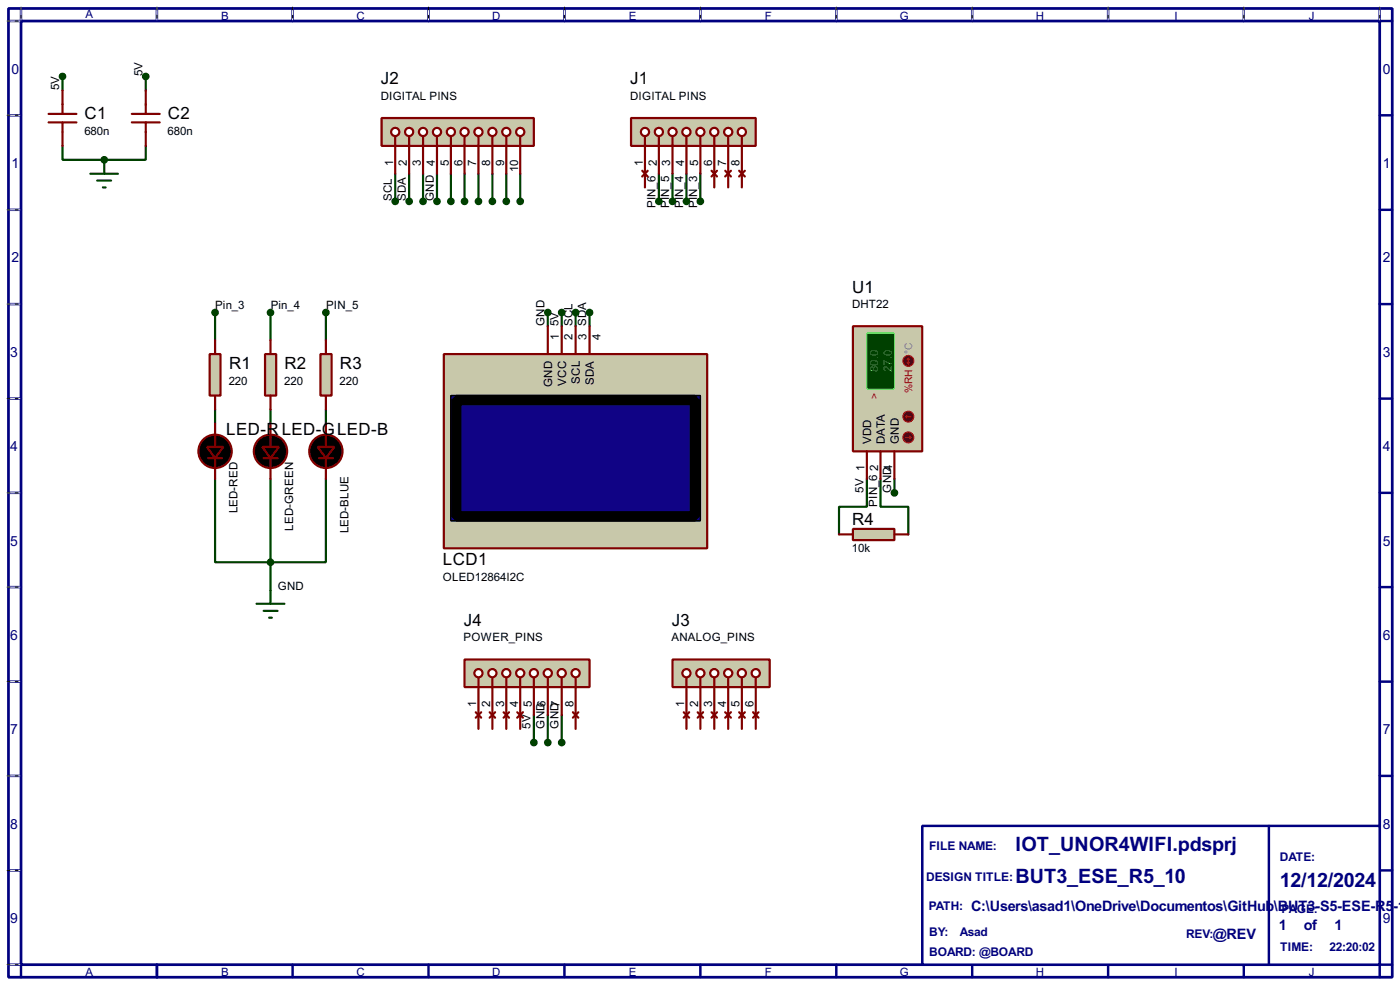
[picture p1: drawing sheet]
<svg xmlns="http://www.w3.org/2000/svg" width="256mm" height="180mm" viewBox="0 0 256 180" stroke-linecap="round" stroke-linejoin="round" font-family="sans-serif">
<path d="M1.6 1.6h253.5v177.3h-253.5zM3.9 3.9h248.9v172.7h-248.9z" fill="none" stroke="#000080" stroke-width=".5"/>
<g fill="none" stroke="#000080" stroke-width=".45">
<path d="M3.9 1.6v2.3h-2.3M28.8 1.6v2.3M53.6 1.6v2.3M78.5 1.6v2.3M103.4 1.6v2.3M128.3 1.6v2.3M153.2 1.6v2.3M178.1 1.6v2.3M203 1.6v2.3M227.9 1.6v2.3M252.8 1.6v2.3h2.3M1.6 21.1h2.3"/>
<path d="M1.6 38.4h2.3M252.8 21.1h2.3M252.8 38.4h2.3M1.6 55.7h2.3M252.8 55.7h2.3M1.6 73h2.3M252.8 73h2.3M1.6 90.2h2.3M252.8 90.2h2.3M1.6 107.5h2.3M252.8 107.5h2.3M1.6 124.8h2.3"/>
<path d="M252.8 124.8h2.3M1.6 142h2.3M1.6 159.3h2.3M252.8 142h2.3M252.8 159.3h2.3M1.6 176.6h2.3v2.3M28.8 176.6v2.3M53.6 176.6v2.3M78.5 176.6v2.3M103.4 176.6v2.3M128.3 176.6v2.3M153.2 176.6v2.3"/>
<path d="M178.1 176.6v2.3M203 176.6v2.3M227.9 176.6v2.3M255.1 176.6h-2.3v2.3"/>
</g>
<g fill="none" stroke="#fff" stroke-width=".18">
<path d="M1.3 3.9h2.3M3.9 1.3v2.3M28.8 1.3v2.3M53.6 1.3v2.3M78.5 1.3v2.3M103.4 1.3v2.3M128.3 1.3v2.3M153.2 1.3v2.3M178.1 1.3v2.3M203 1.3v2.3M227.9 1.3v2.3M252.8 1.3v2.3"/>
<path d="M1.3 21.1h2.3M1.3 38.4h2.3M1.3 55.7h2.3M1.3 73h2.3M1.3 90.2h2.3M1.3 107.5h2.3M1.3 124.8h2.3M1.3 142h2.3M1.3 159.3h2.3M1.3 176.6h2.3"/>
</g>
<g fill="none" stroke="#000" stroke-width=".18" stroke-dasharray=".5 1">
<path d="M1.3 3.9h2.3M3.9 1.3v2.3M28.8 1.3v2.3M53.6 1.3v2.3M78.5 1.3v2.3M103.4 1.3v2.3M128.3 1.3v2.3M153.2 1.3v2.3M178.1 1.3v2.3M203 1.3v2.3M227.9 1.3v2.3M252.8 1.3v2.3"/>
<path d="M1.3 21.1h2.3M1.3 38.4h2.3M1.3 55.7h2.3M1.3 73h2.3M1.3 90.2h2.3M1.3 107.5h2.3M1.3 124.8h2.3M1.3 142h2.3M1.3 159.3h2.3M1.3 176.6h2.3"/>
</g>
<path d="M169 151.2h83.8v25.4h-83.8z" fill="#fff" stroke="#000080" stroke-width=".45"/>
<path d="M232.5 151.2v25.4" fill="none" stroke="#000080" stroke-width=".45"/>
<g fill="none" stroke="#004000" stroke-width=".4">
<path d="M11.5 14v2.6M26.7 14v2.6M72.4 31.8v5.1M75 31.8v5.1M77.5 31.8v5.1M80.1 31.8v5.1M82.6 31.8v5.1M85.1 31.8v5.1M87.7 31.8v5.1M90.2 31.8v5.1M92.8 31.8v5.1M95.3 31.8v5.1"/>
<path d="M120.7 31.8v5.1M123.2 31.8v5.1M125.8 31.8v5.1M128.3 31.8v5.1M39.4 57.2v5.1M49.6 57.2v5.1M59.7 57.2v5.1M39.4 75v2.5M49.6 75v2.5M59.7 75v2.5M39.4 87.7v15.2h20.3v-15.2M49.6 87.7v20.3"/>
<path d="M97.8 130.9v5M100.4 130.9v5M102.9 130.9v5"/>
</g>
<circle cx="19.1" cy="29.3" r=".2" fill="#004000"/>
<path d="M11.5 26.7v2.6h15.2v-2.6M100.4 57.2v2.5M102.9 57.2v2.5M105.5 57.2v2.5M108 57.2v2.5M158.8 87.7v5.1h-5.1v5M161.3 87.7v5.1h5.1v5M163.9 87.7v2.5" fill="none" stroke="#004000" stroke-width=".4"/>
<path d="M69.9 21.6h27.9v5.1h-27.9z" fill="#c8c8aa" stroke="#800000" stroke-width=".4"/>
<path d="M72.4 24.9v1.8" fill="none" stroke="#800000" stroke-width=".4"/>
<circle cx="72.4" cy="24.2" r=".75" fill="#feffff" stroke="#800000" stroke-width=".4"/>
<path d="M75 24.9v1.8" fill="none" stroke="#800000" stroke-width=".4"/>
<circle cx="74.9" cy="24.2" r=".75" fill="#feffff" stroke="#800000" stroke-width=".4"/>
<path d="M77.5 24.9v1.8" fill="none" stroke="#800000" stroke-width=".4"/>
<circle cx="77.5" cy="24.2" r=".75" fill="#feffff" stroke="#800000" stroke-width=".4"/>
<path d="M80.1 24.9v1.8" fill="none" stroke="#800000" stroke-width=".4"/>
<circle cx="80" cy="24.2" r=".75" fill="#feffff" stroke="#800000" stroke-width=".4"/>
<path d="M82.6 24.9v1.8" fill="none" stroke="#800000" stroke-width=".4"/>
<circle cx="82.6" cy="24.2" r=".75" fill="#feffff" stroke="#800000" stroke-width=".4"/>
<path d="M85.1 24.9v1.8" fill="none" stroke="#800000" stroke-width=".4"/>
<circle cx="85.1" cy="24.2" r=".75" fill="#feffff" stroke="#800000" stroke-width=".4"/>
<path d="M87.7 24.9v1.8" fill="none" stroke="#800000" stroke-width=".4"/>
<circle cx="87.6" cy="24.2" r=".75" fill="#feffff" stroke="#800000" stroke-width=".4"/>
<path d="M90.2 24.9v1.8" fill="none" stroke="#800000" stroke-width=".4"/>
<circle cx="90.2" cy="24.2" r=".75" fill="#feffff" stroke="#800000" stroke-width=".4"/>
<path d="M92.8 24.9v1.8" fill="none" stroke="#800000" stroke-width=".4"/>
<circle cx="92.7" cy="24.2" r=".75" fill="#feffff" stroke="#800000" stroke-width=".4"/>
<path d="M95.3 24.9v1.8" fill="none" stroke="#800000" stroke-width=".4"/>
<circle cx="95.3" cy="24.2" r=".75" fill="#feffff" stroke="#800000" stroke-width=".4"/>
<path d="M72.4 26.7v5.1M75 26.7v5.1M77.5 26.7v5.1M80.1 26.7v5.1M82.6 26.7v5.1M85.1 26.7v5.1M87.7 26.7v5.1M90.2 26.7v5.1M92.8 26.7v5.1M95.3 26.7v5.1" fill="none" stroke="#800000" stroke-width=".4"/>
<path d="M115.6 21.6h22.9v5.1h-22.9z" fill="#c8c8aa" stroke="#800000" stroke-width=".4"/>
<path d="M118.2 24.9v1.8" fill="none" stroke="#800000" stroke-width=".4"/>
<circle cx="118.1" cy="24.2" r=".75" fill="#feffff" stroke="#800000" stroke-width=".4"/>
<path d="M120.7 24.9v1.8" fill="none" stroke="#800000" stroke-width=".4"/>
<circle cx="120.7" cy="24.2" r=".75" fill="#feffff" stroke="#800000" stroke-width=".4"/>
<path d="M123.2 24.9v1.8" fill="none" stroke="#800000" stroke-width=".4"/>
<circle cx="123.2" cy="24.2" r=".75" fill="#feffff" stroke="#800000" stroke-width=".4"/>
<path d="M125.8 24.9v1.8" fill="none" stroke="#800000" stroke-width=".4"/>
<circle cx="125.7" cy="24.2" r=".75" fill="#feffff" stroke="#800000" stroke-width=".4"/>
<path d="M128.3 24.9v1.8" fill="none" stroke="#800000" stroke-width=".4"/>
<circle cx="128.3" cy="24.2" r=".75" fill="#feffff" stroke="#800000" stroke-width=".4"/>
<path d="M130.9 24.9v1.8" fill="none" stroke="#800000" stroke-width=".4"/>
<circle cx="130.8" cy="24.2" r=".75" fill="#feffff" stroke="#800000" stroke-width=".4"/>
<path d="M133.4 24.9v1.8" fill="none" stroke="#800000" stroke-width=".4"/>
<circle cx="133.4" cy="24.2" r=".75" fill="#feffff" stroke="#800000" stroke-width=".4"/>
<path d="M135.9 24.9v1.8" fill="none" stroke="#800000" stroke-width=".4"/>
<circle cx="135.9" cy="24.2" r=".75" fill="#feffff" stroke="#800000" stroke-width=".4"/>
<path d="M118.2 26.7v5.1M120.7 26.7v5.1M123.2 26.7v5.1M125.8 26.7v5.1M128.3 26.7v5.1M130.9 26.7v5.1M133.4 26.7v5.1M135.9 26.7v5.1" fill="none" stroke="#800000" stroke-width=".4"/>
<path d="M85.1 120.7h22.9v5.1h-22.9z" fill="#c8c8aa" stroke="#800000" stroke-width=".4"/>
<path d="M87.7 124v1.8" fill="none" stroke="#800000" stroke-width=".4"/>
<circle cx="87.6" cy="123.2" r=".75" fill="#feffff" stroke="#800000" stroke-width=".4"/>
<path d="M90.2 124v1.8" fill="none" stroke="#800000" stroke-width=".4"/>
<circle cx="90.2" cy="123.2" r=".75" fill="#feffff" stroke="#800000" stroke-width=".4"/>
<path d="M92.8 124v1.8" fill="none" stroke="#800000" stroke-width=".4"/>
<circle cx="92.7" cy="123.2" r=".75" fill="#feffff" stroke="#800000" stroke-width=".4"/>
<path d="M95.3 124v1.8" fill="none" stroke="#800000" stroke-width=".4"/>
<circle cx="95.3" cy="123.2" r=".75" fill="#feffff" stroke="#800000" stroke-width=".4"/>
<path d="M97.8 124v1.8" fill="none" stroke="#800000" stroke-width=".4"/>
<circle cx="97.8" cy="123.2" r=".75" fill="#feffff" stroke="#800000" stroke-width=".4"/>
<path d="M100.4 124v1.8" fill="none" stroke="#800000" stroke-width=".4"/>
<circle cx="100.3" cy="123.2" r=".75" fill="#feffff" stroke="#800000" stroke-width=".4"/>
<path d="M102.9 124v1.8" fill="none" stroke="#800000" stroke-width=".4"/>
<circle cx="102.9" cy="123.2" r=".75" fill="#feffff" stroke="#800000" stroke-width=".4"/>
<path d="M105.5 124v1.8" fill="none" stroke="#800000" stroke-width=".4"/>
<circle cx="105.4" cy="123.2" r=".75" fill="#feffff" stroke="#800000" stroke-width=".4"/>
<path d="M87.7 125.8v5.1M90.2 125.8v5.1M92.8 125.8v5.1M95.3 125.8v5.1M97.8 125.8v5.1M100.4 125.8v5.1M102.9 125.8v5.1M105.5 125.8v5.1" fill="none" stroke="#800000" stroke-width=".4"/>
<path d="M123.2 120.7h17.8v5.1h-17.8z" fill="#c8c8aa" stroke="#800000" stroke-width=".4"/>
<path d="M125.8 124v1.8" fill="none" stroke="#800000" stroke-width=".4"/>
<circle cx="125.7" cy="123.2" r=".75" fill="#feffff" stroke="#800000" stroke-width=".4"/>
<path d="M128.3 124v1.8" fill="none" stroke="#800000" stroke-width=".4"/>
<circle cx="128.3" cy="123.2" r=".75" fill="#feffff" stroke="#800000" stroke-width=".4"/>
<path d="M130.9 124v1.8" fill="none" stroke="#800000" stroke-width=".4"/>
<circle cx="130.8" cy="123.2" r=".75" fill="#feffff" stroke="#800000" stroke-width=".4"/>
<path d="M133.4 124v1.8" fill="none" stroke="#800000" stroke-width=".4"/>
<circle cx="133.4" cy="123.2" r=".75" fill="#feffff" stroke="#800000" stroke-width=".4"/>
<path d="M135.9 124v1.8" fill="none" stroke="#800000" stroke-width=".4"/>
<circle cx="135.9" cy="123.2" r=".75" fill="#feffff" stroke="#800000" stroke-width=".4"/>
<path d="M138.5 124v1.8" fill="none" stroke="#800000" stroke-width=".4"/>
<circle cx="138.4" cy="123.2" r=".75" fill="#feffff" stroke="#800000" stroke-width=".4"/>
<path d="M125.8 125.8v5.1M128.3 125.8v5.1M130.9 125.8v5.1M133.4 125.8v5.1M135.9 125.8v5.1M138.5 125.8v5.1" fill="none" stroke="#800000" stroke-width=".4"/>
<path d="M38.4 64.8h2v7.6h-2z" fill="#c8c8aa" stroke="#800000" stroke-width=".4"/>
<path d="M39.4 62.3v2.5M39.4 72.4v2.6" fill="none" stroke="#800000" stroke-width=".4"/>
<path d="M48.6 64.8h2v7.6h-2z" fill="#c8c8aa" stroke="#800000" stroke-width=".4"/>
<path d="M49.6 62.3v2.5M49.6 72.4v2.6" fill="none" stroke="#800000" stroke-width=".4"/>
<path d="M58.7 64.8h2.1v7.6h-2.1z" fill="#c8c8aa" stroke="#800000" stroke-width=".4"/>
<path d="M59.7 62.3v2.5M59.7 72.4v2.6" fill="none" stroke="#800000" stroke-width=".4"/>
<path d="M156.3 59.7h12.7v22.9h-12.7z" fill="#c8c8aa" stroke="#800000" stroke-width=".4"/>
<path d="M158.8 61h5.1v10.2h-5.1z" fill="#004000" stroke="#0f0" stroke-width=".2"/>
<path d="M158.8 82.6v5.1M161.3 82.6v5.1M163.9 82.6v5.1" fill="none" stroke="#800000" stroke-width=".4"/>
<circle cx="166.4" cy="76.3" r="1" fill="#400000" stroke="#f00" stroke-width=".2"/>
<path d="M165.9 76.3l.3 .2M165.9 76.3h1M166.2 76l-.3 .3" fill="none" stroke="#f00" stroke-width=".2"/>
<circle cx="166.4" cy="80.1" r="1" fill="#400000" stroke="#f00" stroke-width=".2"/>
<path d="M166.7 79.8l.2 .3M165.9 80.1h1M166.9 80.1l-.2 .2" fill="none" stroke="#f00" stroke-width=".2"/>
<circle cx="166.4" cy="66.1" r="1" fill="#400000" stroke="#f00" stroke-width=".2"/>
<path d="M166.2 66.3l.2 .3M166.4 65.6v1M166.4 65.6l.3 .2M166.4 65.6l-.2 .2M166.7 66.3l-.3 .3" fill="none" stroke="#f00" stroke-width=".2"/>
<g fill="#000" stroke="#800000" stroke-width=".4">
<path d="M37.9 81.8h3l-1.5 2.1zM48.1 81.8h3l-1.5 2.1zM58.2 81.8h3.1l-1.6 2.1z"/>
<circle cx="39.4" cy="82.6" r="3.1"/>
<circle cx="49.5" cy="82.6" r="3.1"/>
<circle cx="59.7" cy="82.6" r="3.1"/>
</g>
<path d="M39.4 77.5v4.3M49.6 77.5v4.3M59.7 77.5v4.3M38.2 83.9h2.5M39.4 83.9v3.8M48.3 83.9h2.6M49.6 83.9v3.8M58.5 83.9h2.5M59.7 83.9v3.8" fill="none" stroke="#800000" stroke-width=".4"/>
<g fill="#004000" stroke="#004000" stroke-width=".4">
<circle cx="49.5" cy="102.9" r=".5"/>
<circle cx="39.4" cy="57.2" r=".5"/>
<circle cx="49.5" cy="57.2" r=".5"/>
<circle cx="59.7" cy="57.2" r=".5"/>
<circle cx="102.9" cy="135.9" r=".5"/>
<circle cx="100.3" cy="135.9" r=".5"/>
<circle cx="97.8" cy="135.9" r=".5"/>
<circle cx="128.3" cy="36.9" r=".5"/>
<circle cx="125.7" cy="36.9" r=".5"/>
<circle cx="123.2" cy="36.9" r=".5"/>
<circle cx="120.7" cy="36.9" r=".5"/>
<circle cx="95.3" cy="36.9" r=".5"/>
<circle cx="72.4" cy="36.9" r=".5"/>
<circle cx="74.9" cy="36.9" r=".5"/>
<circle cx="77.5" cy="36.9" r=".5"/>
<circle cx="80" cy="36.9" r=".5"/>
<circle cx="82.6" cy="36.9" r=".5"/>
<circle cx="85.1" cy="36.9" r=".5"/>
<circle cx="87.6" cy="36.9" r=".5"/>
<circle cx="90.2" cy="36.9" r=".5"/>
<circle cx="92.7" cy="36.9" r=".5"/>
</g>
<path d="M47 110.5h5.1M48.3 111.8h2.6M49.3 113.1h.5M49.6 108v2.5" fill="none" stroke="#004000" stroke-width=".4"/>
<path d="M81.3 64.8h48.3v35.6h-48.3z" fill="#c8c8aa" stroke="#800000" stroke-width=".4"/>
<path d="M82.6 72.4h45.7v22.9h-45.7z" fill="#fff" stroke="#000" stroke-width=".25"/>
<path d="M82.6 72.4h45.7v22.9h-45.7z" fill="#100385" stroke="#000" stroke-width=".25"/>
<path d="M83.6 73.2h43.7v21.3h-43.7z" fill="none" stroke="#000" stroke-width="1.9"/>
<path d="M11.5 16.6v4.3M26.7 16.6v4.3M8.9 22.4h5.1M8.9 20.9h5.1M11.5 22.4v4.3M24.2 22.4h5.1M24.2 20.9h5.1M26.7 22.4v4.3M100.4 59.7v5.1M102.9 59.7v5.1M105.5 59.7v5.1M108 59.7v5.1" fill="none" stroke="#800000" stroke-width=".4"/>
<g fill="#004000" stroke="#004000" stroke-width=".4">
<circle cx="11.4" cy="14" r=".5"/>
<circle cx="26.7" cy="14" r=".5"/>
<circle cx="19.1" cy="29.3" r=".5"/>
<circle cx="100.3" cy="57.2" r=".5"/>
<circle cx="102.9" cy="57.2" r=".5"/>
<circle cx="105.4" cy="57.2" r=".5"/>
<circle cx="108" cy="57.2" r=".5"/>
</g>
<path d="M16.6 31.8h5M17.8 33.1h2.6M18.9 34.3h.5M19.1 29.3v2.5" fill="none" stroke="#004000" stroke-width=".4"/>
<path d="M156.3 96.8h7.6v2.1h-7.6z" fill="#c8c8aa" stroke="#800000" stroke-width=".4"/>
<g fill="none" stroke="#800000" stroke-width=".4">
<path d="M117.7 31.3l1 1M118.2 31.8v2.5M118.7 31.3l-1 1M130.4 31.3l1 1M130.9 31.8v2.5M131.4 31.3l-1 1M132.9 31.3l1 1M133.4 31.8v2.5M133.9 31.3l-1 1M135.4 31.3l1.1 1M135.9 31.8v2.5M136.5 31.3l-1.1 1"/>
<path d="M153.7 97.8h2.6M163.9 97.8h2.5M87.2 130.4l1 1M87.7 130.9v2.5M88.2 130.4l-1 1M89.7 130.4l1 1M90.2 130.9v2.5M90.7 130.4l-1 1M92.3 130.4l1 1M92.8 130.9v2.5M93.3 130.4l-1 1M94.8 130.4l1 1"/>
<path d="M95.3 130.9v2.5M95.8 130.4l-1 1M105 130.4l1 1M105.5 130.9v2.5M106 130.4l-1 1M125.3 130.4l1 1M125.8 130.9v2.5M126.3 130.4l-1 1M127.8 130.4l1 1M128.3 130.9v2.5M128.8 130.4l-1 1M130.4 130.4l1 1"/>
<path d="M130.9 130.9v2.5M131.4 130.4l-1 1M132.9 130.4l1 1M133.4 130.9v2.5M133.9 130.4l-1 1M135.4 130.4l1.1 1M135.9 130.9v2.5M136.5 130.4l-1.1 1M138 130.4l1 1M138.5 130.9v2.5M139 130.4l-1 1"/>
</g>
<circle cx="163.8" cy="90.2" r=".5" fill="#004000" stroke="#004000" stroke-width=".4"/>
<g font-size="4.1" fill="#000080">
<text x="186" y="155.8">IOT_UNOR4WIFI.pdsprj</text>
<text x="186" y="161.7">BUT3_ESE_R5_10</text>
<text x="234.5" y="162.4">12/12/2024</text>
</g>
<g font-size="3.5">
<text x="69.8" y="15.5">J2</text>
<text x="115.5" y="15.5">J1</text>
<text x="15.5" y="21.8">C1</text>
<text x="30.8" y="21.8">C2</text>
<text x="156.1" y="53.6">U1</text>
<text x="42" y="67.5">R1</text>
<text x="52.1" y="67.5">R2</text>
<text x="62.3" y="67.5">R3</text>
<text x="41.5" y="79.7">LED-R LED-GLED-B</text>
<text x="156.1" y="96">R4</text>
<text x="81.2" y="103.5">LCD1</text>
<text x="85" y="114.5">J4</text>
<text x="123.1" y="114.5">J3</text>
</g>
<g font-size="3" fill="#000080">
<text x="177.9" y="166.7">C:\Users\asad1\OneDrive\Documentos\GitHub\BUT3-S5-ESE-R5</text>
<text x="255.2" y="166.7">-10</text>
<text x="222.2" y="171.8">@REV</text>
<text x="234.3" y="170.3">1</text>
<text x="238.9" y="170.3">of</text>
<text x="244.5" y="170.3">1</text>
</g>
<g font-size="2.9" fill="#000080">
<text x="2.1" y="13.5">0</text>
<text x="253.4" y="13.5">0</text>
<text x="2.1" y="30.7">1</text>
<text x="253.4" y="30.7">1</text>
<text x="2.1" y="48">2</text>
<text x="253.4" y="48">2</text>
<text x="1.9" y="65.3">3</text>
<text x="253.4" y="65.3">3</text>
<text x="1.9" y="82.5">4</text>
<text x="253.4" y="82.5">4</text>
<text x="1.9" y="99.9">5</text>
<text x="253.4" y="99.9">5</text>
<text x="1.9" y="117.1">6</text>
<text x="253.4" y="117.1">6</text>
<text x="1.9" y="134.4">7</text>
<text x="253.4" y="134.4">7</text>
<text x="1.9" y="151.7">8</text>
<text x="253.4" y="151.7">8</text>
<text x="1.9" y="168.9">9</text>
<text x="253.4" y="168.9">9</text>
</g>
<g font-size="2.5" fill="#000080">
<text x="170.2" y="155.6">FILE NAME:</text>
<text x="169.7" y="161.2">DESIGN TITLE:</text>
<text x="234.5" y="157.7">DATE:</text>
<text x="170.1" y="166.5">PATH:</text>
<text x="234.8" y="167.1">PAGE:</text>
<text x="170.2" y="171.4">BY:</text>
<text x="175.8" y="171.4">Asad</text>
<text x="217.3" y="171.6">REV:</text>
<text x="170.2" y="175">BOARD: @BOARD</text>
<text x="234.5" y="174.1">TIME:</text>
<text x="243.6" y="174.1">22:20:02</text>
</g>
<g font-size="2.4" fill="#000080">
<text x="15.6" y="3.4">A</text>
<text x="40.5" y="3.6">B</text>
<text x="65.3" y="3.6">C</text>
<text x="90.2" y="3.6">D</text>
<text x="115.2" y="3.6">E</text>
<text x="140.1" y="3.6">F</text>
<text x="164.8" y="3.6">G</text>
<text x="189.8" y="3.6">H</text>
<text x="215.1" y="3.6">I</text>
<text x="239.8" y="3.6">J</text>
<text x="15.6" y="178.7">A</text>
<text x="40.5" y="178.7">B</text>
<text x="65.3" y="178.7">C</text>
<text x="90.2" y="178.7">D</text>
<text x="115.2" y="178.7">E</text>
<text x="140.1" y="178.7">F</text>
<text x="164.8" y="178.7">G</text>
<text x="189.8" y="178.7">H</text>
<text x="215.1" y="178.7">I</text>
<text x="239.8" y="178.7">J</text>
</g>
<g font-size="2.4">
<text x="10.9" y="16.6" transform="rotate(-90 10.9 16.6)">5V</text>
<text x="26.1" y="14" transform="rotate(-90 26.1 14)">5V</text>
<text x="69.7" y="18.3">DIGITAL PINS</text>
<text x="115.4" y="18.3">DIGITAL PINS</text>
<text x="15.5" y="24.7">680n</text>
<text x="30.7" y="24.7">680n</text>
<text x="72" y="30.4" transform="rotate(-90 72 30.4)">1</text>
<text x="74.6" y="30.4" transform="rotate(-90 74.6 30.4)">2</text>
<text x="77.1" y="30.4" transform="rotate(-90 77.1 30.4)">3</text>
<text x="79.7" y="30.4" transform="rotate(-90 79.7 30.4)">4</text>
<text x="82.2" y="30.4" transform="rotate(-90 82.2 30.4)">5</text>
<text x="84.7" y="30.4" transform="rotate(-90 84.7 30.4)">6</text>
<text x="87.3" y="30.4" transform="rotate(-90 87.3 30.4)">7</text>
<text x="89.8" y="30.4" transform="rotate(-90 89.8 30.4)">8</text>
<text x="92.4" y="30.4" transform="rotate(-90 92.4 30.4)">9</text>
<text x="94.9" y="31.6" transform="rotate(-90 94.9 31.6)">10</text>
<text x="117.8" y="30.4" transform="rotate(-90 117.8 30.4)">1</text>
<text x="120.3" y="30.4" transform="rotate(-90 120.3 30.4)">2</text>
<text x="122.8" y="30.4" transform="rotate(-90 122.8 30.4)">3</text>
<text x="125.4" y="30.4" transform="rotate(-90 125.4 30.4)">4</text>
<text x="127.9" y="30.4" transform="rotate(-90 127.9 30.4)">5</text>
<text x="130.5" y="30.4" transform="rotate(-90 130.5 30.4)">6</text>
<text x="133" y="30.4" transform="rotate(-90 133 30.4)">7</text>
<text x="135.5" y="30.4" transform="rotate(-90 135.5 30.4)">8</text>
<text x="71.8" y="36.8" transform="rotate(-90 71.8 36.8)">SCL</text>
<text x="74.4" y="36.8" transform="rotate(-90 74.4 36.8)">SDA</text>
<text x="79.5" y="36.8" transform="rotate(-90 79.5 36.8)">GND</text>
<text x="120.1" y="38.1" transform="rotate(-90 120.1 38.1)">PIN_6</text>
<text x="122.6" y="38.1" transform="rotate(-90 122.6 38.1)">PIN_5</text>
<text x="125.2" y="38.1" transform="rotate(-90 125.2 38.1)">PIN_4</text>
<text x="127.7" y="38.1" transform="rotate(-90 127.7 38.1)">PIN_3</text>
<text x="39.4" y="56.6">Pin_3</text>
<text x="49.6" y="56.6">Pin_4</text>
<text x="59.7" y="56.6">PIN_5</text>
<text x="99.8" y="59.7" transform="rotate(-90 99.8 59.7)">GND</text>
<text x="102.3" y="59.7" transform="rotate(-90 102.3 59.7)">5V</text>
<text x="156.1" y="56.4">DHT22</text>
<text x="102.3" y="62.3" transform="rotate(-90 102.3 62.3)">1</text>
<text x="104.9" y="62.3" transform="rotate(-90 104.9 62.3)">2 SCL</text>
<text x="107.5" y="62.3" transform="rotate(-90 107.5 62.3)">3 SDA</text>
<text x="110" y="62.3" transform="rotate(-90 110 62.3)">4</text>
<text x="41.9" y="70.4">220</text>
<text x="52.1" y="70.4">220</text>
<text x="62.2" y="70.4">220</text>
<text x="101.2" y="70.8" transform="rotate(-90 101.2 70.8)">GND</text>
<text x="103.7" y="70.6" transform="rotate(-90 103.7 70.6)">VCC</text>
<text x="106.3" y="70.2" transform="rotate(-90 106.3 70.2)">SCL</text>
<text x="108.8" y="70.5" transform="rotate(-90 108.8 70.5)">SDA</text>
<text x="159.6" y="81.3" transform="rotate(-90 159.6 81.3)">VDD</text>
<text x="162.1" y="81.3" transform="rotate(-90 162.1 81.3)">DATA</text>
<text x="164.7" y="81.3" transform="rotate(-90 164.7 81.3)">GND</text>
<text x="160.9" y="86.3" transform="rotate(-90 160.9 86.3)">2</text>
<text x="43.5" y="94" transform="rotate(-90 43.5 94)">LED-RED</text>
<text x="158.2" y="90.2" transform="rotate(-90 158.2 90.2)">5V 1</text>
<text x="160.7" y="92.7" transform="rotate(-90 160.7 92.7)">PIN_6</text>
<text x="163.3" y="90.2" transform="rotate(-90 163.3 90.2)">GND4</text>
<text x="53.7" y="97.1" transform="rotate(-90 53.7 97.1)">LED-GREEN</text>
<text x="63.9" y="97.6" transform="rotate(-90 63.9 97.6)">LED-BLUE</text>
<text x="156.1" y="101.1">10k</text>
<text x="50.9" y="107.9">GND</text>
<text x="81.1" y="106.4">OLED12864I2C</text>
<text x="84.9" y="117.4">POWER_PINS</text>
<text x="123" y="117.4">ANALOG_PINS</text>
<text x="87.2" y="129.5" transform="rotate(-90 87.2 129.5)">1</text>
<text x="89.8" y="129.5" transform="rotate(-90 89.8 129.5)">2</text>
<text x="92.4" y="129.5" transform="rotate(-90 92.4 129.5)">3</text>
<text x="94.9" y="129.5" transform="rotate(-90 94.9 129.5)">4</text>
<text x="105.1" y="129.5" transform="rotate(-90 105.1 129.5)">8</text>
<text x="125.4" y="129.5" transform="rotate(-90 125.4 129.5)">1</text>
<text x="127.9" y="129.5" transform="rotate(-90 127.9 129.5)">2</text>
<text x="130.5" y="129.5" transform="rotate(-90 130.5 129.5)">3</text>
<text x="133" y="129.5" transform="rotate(-90 133 129.5)">4</text>
<text x="135.5" y="129.5" transform="rotate(-90 135.5 129.5)">5</text>
<text x="138.1" y="129.5" transform="rotate(-90 138.1 129.5)">6</text>
<text x="97.2" y="133.4" transform="rotate(-90 97.2 133.4)">5V 5</text>
<text x="99.8" y="133.4" transform="rotate(-90 99.8 133.4)">GND6</text>
<text x="102.3" y="133.4" transform="rotate(-90 102.3 133.4)">GND7</text>
</g>
<g font-size="2.4" fill="#0f0">
<text x="160.9" y="68" transform="rotate(-90 160.9 68)">80.0</text>
<text x="163.4" y="68.1" transform="rotate(-90 163.4 68.1)">27.0</text>
</g>
<text font-size="2.1" fill="#808080" x="167.1" y="64.8" transform="rotate(-90 167.1 64.8)">°C</text>
<g font-size="2.1" fill="#c00000">
<text x="167.1" y="72" transform="rotate(-90 167.1 72)">%RH</text>
<text x="160.8" y="73" transform="rotate(-90 160.8 73)">&gt;</text>
</g>
</svg>
